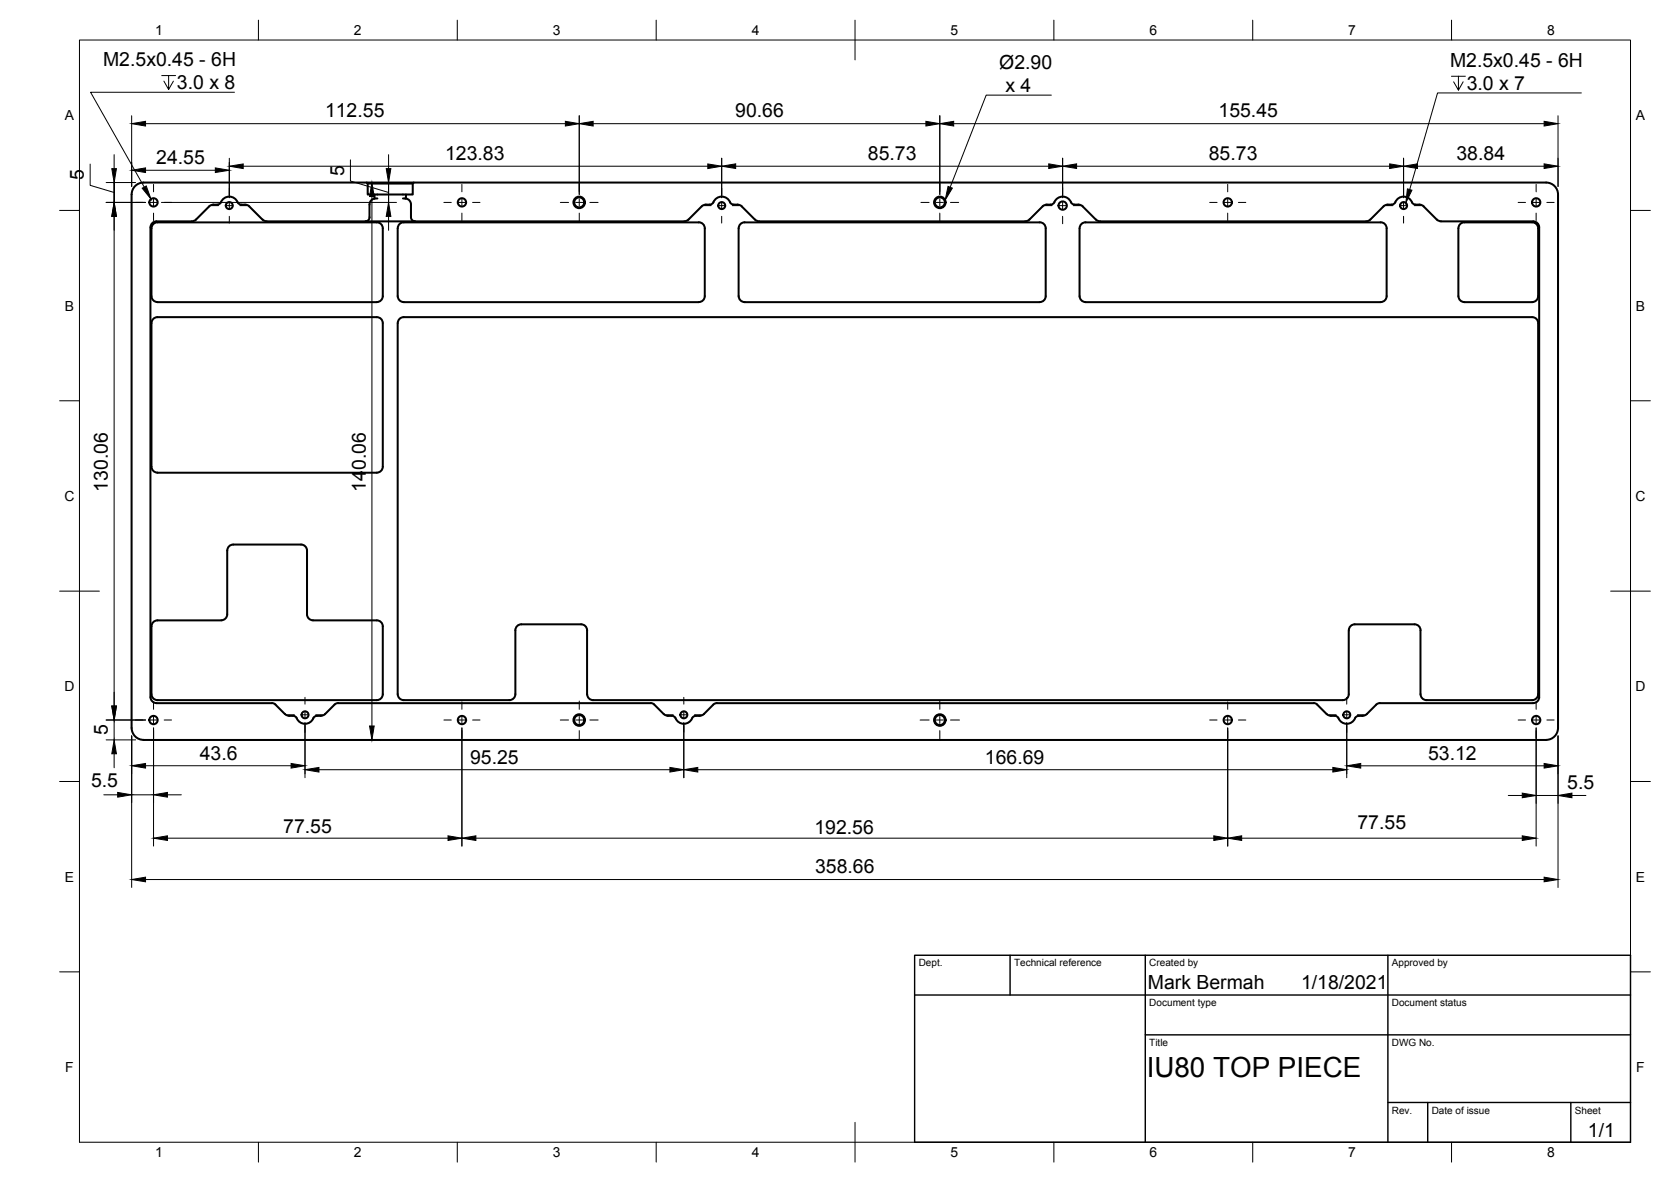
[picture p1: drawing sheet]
<svg xmlns="http://www.w3.org/2000/svg" width="420mm" height="297mm" viewBox="0 0 420 297" stroke-linecap="round" stroke-linejoin="round" font-family="sans-serif">
<!-- layer: Visible -->
<g fill="none" stroke="#000" stroke-width=".51">
<path d="M33.1 48.9v134.1M33.1 48.9a2.99 2.99 0 0 1 3-3h56.1l.3 .2v2.8h1.7v1M38.1 57.4v17a1.49 1.49 0 0 0 1.5 1.5h55.1a1.54 1.54 0 0 0 1.5-1.5v-17M38.1 57.4a1.49 1.49 0 0 1 1.5-1.5h55.1a1.45 1.45 0 0 1 1.5 1.5M92.2 45.9h11.8M92.5 46.1h11.3M94.2 48.9h7.9M94.2 49.9a1.53 1.53 0 0 0-1.3 1.5v3.2a1.01 1.01 0 0 1-1 1M94.9 49.9h-.7M100 57.4v17a1.49 1.49 0 0 0 1.5 1.5h74.2a1.54 1.54 0 0 0 1.5-1.5v-17M100 57.4a1.49 1.49 0 0 1 1.5-1.5h74.2a1.45 1.45 0 0 1 1.5 1.5M101.3 49.9h.8"/>
<path d="M102.1 49.9a1.49 1.49 0 0 1 1.2 1.5v3.2a1.01 1.01 0 0 0 1 1M177.5 51.4a1.71 1.71 0 0 0 1.7-.3 2.34 2.34 0 0 1 2.3-1.7 2.34 2.34 0 0 1 2.2 1.7 2.02 2.02 0 0 0 2 .3l.8 .5 3.3 3.3 1.1 .4h66.9l1-.4M177.5 51.4l-1.1 .5-3.5 3.5-.8 .2h-105l-1.1-.4-3.5-3.5-.9-.3a1.7 1.7 0 0 1-1.7-.3 2.34 2.34 0 0 0-2.3-1.7 2.34 2.34 0 0 0-2.2 1.7 2.02 2.02 0 0 1-2 .3l-.8 .5-3.3 3.3-.8 .4h-9.2a1.49 1.49 0 0 0-1.5 1.5v118.1a1.54 1.54 0 0 0 1.5 1.5h29.3l.7 .4 2.3 2.4 1.1 .4a1.7 1.7 0 0 1 1.8 .3l.1 .3M185.7 57.4v17M187.2 55.9h74.2a1.49 1.49 0 0 1 1.5 1.5M187.2 55.9a1.49 1.49 0 0 0-1.5 1.5M262.1 51.9l-3.3 3.3M262.2 51.9l1-.5a1.7 1.7 0 0 0 1.8-.3 2.34 2.34 0 0 1 2.2-1.7 2.34 2.34 0 0 1 2.2 1.7 2.02 2.02 0 0 0 2.1 .3l.7 .5 3.3 3.3M262.9 57.4v17a1.49 1.49 0 0 1-1.5 1.5h-74.2M271.4 57.4v17M271.5 57.4a1.49 1.49 0 0 1 1.5-1.5h74.2a1.45 1.45 0 0 1 1.5 1.5M275.6 55.2l1 .4h66.9"/>
<path d="M348.7 57.4v17a1.52 1.52 0 0 1-1.5 1.5h-74.2a1.49 1.49 0 0 1-1.5-1.5M349.9 51.4h-1.2l-.6 .3-3.5 3.5-1.1 .4M349.9 51.4l.8-.3a2.34 2.34 0 0 1 2.2-1.7 2.34 2.34 0 0 1 2.3 1.7 2.02 2.02 0 0 0 2 .3l.8 .5 3.3 3.3 .7 .4h23.5a1.49 1.49 0 0 1 1.5 1.5v118.1a1.49 1.49 0 0 1-1.5 1.5h-38.8l-.6 .4-2.7 2.5-.8 .3a1.7 1.7 0 0 0-1.7 .3l-.2 .3M366.7 57.4v17M368.2 55.9h17.1a1.49 1.49 0 0 1 1.5 1.5M368.2 55.9a1.49 1.49 0 0 0-1.5 1.5M386.8 57.4v17a1.49 1.49 0 0 1-1.5 1.5h-17.1M391.8 48.9v134a3 3 0 0 1-3.1 3.1l-352.6-.1a2.99 2.99 0 0 1-3-3M391.8 48.9a2.99 2.99 0 0 0-3-3h-284.8l-.2 .2v2.8h-1.7v1M185.7 74.4a1.49 1.49 0 0 0 1.5 1.5M366.7 74.4a1.49 1.49 0 0 0 1.5 1.5M39.6 118.8h55.1"/>
<path d="M39.6 118.8a1.52 1.52 0 0 1-1.5-1.5v-36.1a1.49 1.49 0 0 1 1.5-1.5h55.2a1.49 1.49 0 0 1 1.4 1.5v36.1a1.49 1.49 0 0 1-1.4 1.5M57.8 137.1l.8-.3h17.1a1.49 1.49 0 0 1 1.5 1.6v16a1.52 1.52 0 0 0 1.5 1.5h16.1a1.49 1.49 0 0 1 1.4 1.5v17.1a1.49 1.49 0 0 1-1.5 1.4h-55.1a1.52 1.52 0 0 1-1.5-1.4v-17.1a1.49 1.49 0 0 1 1.5-1.5h16a1.49 1.49 0 0 0 1.5-1.5v-16.1l.1-.4zM146.1 156.9h-15a1.49 1.49 0 0 0-1.5 1.5v16.1a1.49 1.49 0 0 1-1.5 1.4h-26.6a1.52 1.52 0 0 1-1.5-1.4v-93.3a1.49 1.49 0 0 1 1.5-1.5h283.8a1.49 1.49 0 0 1 1.5 1.5v93.3a1.49 1.49 0 0 1-1.5 1.4h-26.6a1.52 1.52 0 0 1-1.5-1.4v-16.1a1.49 1.49 0 0 0-1.5-1.5M146.1 156.9a1.49 1.49 0 0 1 1.5 1.5v16.1M355.7 156.9h-15.1a1.49 1.49 0 0 0-1.4 1.5l-.1 16.1a1.49 1.49 0 0 1-1.5 1.4h-188.5a1.49 1.49 0 0 1-1.5-1.4M168.9 179.9h-1.2l-.6-.3-2.8-2.7-.7-.2h-78.8l-.7 .4-2.6 2.5-.8 .3a1.7 1.7 0 0 0-1.8 .3l-.1 .3M168.9 179.9l.6 .2 .4 .4M179.4 177.1l-2.6 2.5-.9 .3a1.7 1.7 0 0 0-1.7 .3l-.2 .3M179.4 177.1l.9-.4h150l.7 .2 2.8 2.7 .8 .3h1.3l.7 .6M74.6 180.5a2.25 2.25 0 0 0 2.1 1.4 2.25 2.25 0 0 0 2.1-1.4M169.9 180.5a2.25 2.25 0 0 0 2 1.4 2.25 2.25 0 0 0 2.1-1.4M336.6 180.5a2.25 2.25 0 0 0 2 1.4 2.25 2.25 0 0 0 2.1-1.4"/>
<circle cx="38.6" cy="50.9" r="1.05"/>
<circle cx="57.6" cy="51.7" r=".88"/>
<circle cx="116.2" cy="50.9" r="1.05"/>
<circle cx="145.6" cy="50.9" r="1.45"/>
<circle cx="145.6" cy="50.9" r="1.26"/>
<circle cx="181.5" cy="51.7" r=".88"/>
<circle cx="236.3" cy="50.9" r="1.45"/>
<circle cx="236.3" cy="50.9" r="1.26"/>
<circle cx="267.2" cy="51.7" r="1.05"/>
<circle cx="308.7" cy="50.9" r="1.05"/>
<circle cx="352.9" cy="51.7" r=".88"/>
<circle cx="386.3" cy="50.9" r="1.05"/>
<circle cx="76.7" cy="179.6" r=".88"/>
<circle cx="171.9" cy="179.6" r=".88"/>
<circle cx="338.6" cy="179.6" r=".88"/>
<circle cx="38.6" cy="181" r="1.05"/>
<circle cx="116.2" cy="181" r="1.05"/>
<circle cx="145.6" cy="181" r="1.45"/>
<circle cx="145.6" cy="181" r="1.26"/>
<circle cx="236.3" cy="181" r="1.45"/>
<circle cx="236.3" cy="181" r="1.26"/>
<circle cx="308.7" cy="181" r="1.05"/>
<circle cx="386.3" cy="181" r="1.05"/>
</g>
<!-- layer: Border -->
<g fill="none" stroke="#000" stroke-width=".25">
<path d="M20 10.1h390v276.9h-390zM65 5.1v5M115 5.1v5M165 5.1v5M215 5.1v10M265 5.1v5M315 5.1v5M365 5.1v5M15 52.9h5M410 52.9h5M15 100.7h5M410 100.7h5"/>
<path d="M15 148.6h10M405 148.6h10M15 196.4h5M410 196.4h5M15 244.2h5M410 244.2h5M65 287v5M115 287v5M165 287v5M215 282.1v9.9M265 287v5M315 287v5"/>
<path d="M365 287v5"/>
</g>
<!-- layer: TitleBlock -->
<path d="M230 240.1h180v46.9h-180zM230 250h180M254 240.1v9.9M288 240.1v46.9M349 240.1v46.9M288 260.1h122M349 277.1h61M359 277.1v9.9M395 277.1v9.9" fill="none" stroke="#000" stroke-width=".36"/>
<!-- layer: Center Lines -->
<g fill="none" stroke="#000" stroke-width=".25">
<path d="M34.1 50.9h1.8M37.7 50.9h1.8M38.6 46.3v1.9M38.6 50v1.8M38.6 53.6v1.8M41.3 50.9h1.8M53.3 51.7h1.7M56.7 51.7h1.8M57.7 47.3v1.7M57.7 50.8v1.8M57.7 54.4v1.7M60.3 51.7h1.7"/>
<path d="M111.6 50.9h1.9M115.3 50.9h1.7M116.1 46.3v1.9M116.1 50v1.8M116.1 53.6v1.8M118.8 50.9h1.9M140.9 50.9h2.1M144.8 50.9h1.7M145.6 46.1v2.1M145.6 50v1.8M145.6 53.6v2M148.3 50.9h2.1"/>
<path d="M177.1 51.7h1.7M180.6 51.7h1.8M181.5 47.3v1.7M181.5 50.8v1.8M181.5 54.4v1.7M184.1 51.7h1.7M231.6 50.9h2M235.4 50.9h1.8M236.3 46.1v2.1M236.3 50v1.8M236.3 53.6v2M239 50.9h2"/>
<path d="M262.7 51.7h1.8M266.3 51.7h1.8M267.2 47.1v1.9M267.2 50.8v1.8M267.2 54.4v1.8M269.9 51.7h1.8M304.2 50.9h1.8M307.8 50.9h1.8M308.7 46.3v1.9M308.7 50v1.8M308.7 53.6v1.8M311.4 50.9h1.8"/>
<path d="M348.5 51.7h1.7M352 51.7h1.8M352.9 47.3v1.7M352.9 50.8v1.8M352.9 54.4v1.7M355.6 51.7h1.7M381.7 50.9h1.9M385.4 50.9h1.7M386.2 46.3v1.9M386.2 50v1.8M386.2 53.6v1.8M388.9 50.9h1.9"/>
<path d="M38.6 176.4v1.9M72.3 179.6h1.7M75.8 179.6h1.8M76.7 175.2v1.8M76.7 178.7v1.8M79.4 179.6h1.7M116.1 176.4v1.9M145.6 176.2v2.1M167.6 179.6h1.7M171 179.6h1.8M171.9 175.2v1.8M171.9 178.7v1.8"/>
<path d="M174.6 179.6h1.7M236.3 176v2.3M308.7 176.4v1.9M334.2 179.6h1.8M337.7 179.6h1.8M338.6 175.2v1.8M338.6 178.7v1.8M341.3 179.6h1.7M386.2 176.4v1.9M34.1 180.9h1.8M37.7 180.9h1.8M38.6 180.1v1.7"/>
<path d="M38.6 183.6v1.9M41.3 180.9h1.8M76.7 182.3v1.7M111.6 180.9h1.9M115.3 180.9h1.7M116.1 180.1v1.7M116.1 183.6v1.9M118.8 180.9h1.9M140.9 180.9h2.1M144.8 180.9h1.7M145.6 180.1v1.7M145.6 183.6v2.1"/>
<path d="M148.3 180.9h2.1M171.9 182.3v1.7M231.4 180.9h2.2M235.4 180.9h1.8M236.3 180.1v1.7M236.3 183.6v2.3M239 180.9h2.3M304.2 180.9h1.8M307.8 180.9h1.8M308.7 180.1v1.7M308.7 183.6v1.9M311.4 180.9h1.8"/>
<path d="M338.6 182.3v1.7M381.7 180.9h1.9M385.4 180.9h1.7M386.2 180.1v1.7M386.2 183.6v1.9M388.9 180.9h1.9"/>
</g>
<!-- layer: Dimensions -->
<g fill="none" stroke="#000" stroke-width=".25">
<path d="M28.7 38.9v3.5M33.1 29.1v17.8M36.6 31.1h105.6M57.7 39.8v9.9M97.7 38.9v3.5M145.6 29.1v19.8M149.1 31.1h83.7M181.5 39.8v9.9M236.3 29.1v19.8M239.8 31.1h148.5M267.2 39.8v9.9M352.9 39.8v9.9"/>
<path d="M391.8 29.1v17.8M22.7 41.2v5.4l6 1.8M26.7 45.9h7.4M26.7 50.9h9.9M28.7 45.9v5v-5M28.7 54.4v123M36.6 42.8h17.5M40.6 50.9h59.1M61.2 41.8h116.8M88.1 40.2v5.3l9.6 2.9M91.5 45.9h10.5M93.5 49.4v133"/>
<path d="M97.7 50.9v-5v5M97.7 54.4v3.5M185 41.8h78.7M270.7 41.8h78.7M356.4 41.8h31.9M26.1 199.7h3.5M26.7 185.9h7.4M26.7 180.9h9.9M28.7 180.9v5M28.7 189.4v3.5M33.1 184.9v38.1M33.1 199.7h5.5"/>
<path d="M36.6 192.4h36.6M38.1 185.9h57.4M38.6 182.9v29.7M42.1 199.7h3.5M76.7 181.6v13.8M80.2 193.4h88.2M116.1 182.9v29.7M171.9 181.6v13.8M175.5 193.4h159.6M308.7 182.9v29.7M338.6 181.6v13.8M342.1 192.5h46.2"/>
<path d="M379.2 199.9h3.6M386.2 182.9v29.7M386.2 199.9h5.6M391.8 184.9v38.1M395.2 199.9h3.6M42.1 210.6h70.5M119.7 210.6h185.5M312.2 210.6h70.6M36.6 221h351.7"/>
</g>
<g fill="#000" stroke="#000" stroke-width=".25">
<path d="M33.1 31.1l3.5-.6v1.2zM142.2 30.5l3.4 .6-3.4 .6zM145.6 31.1l3.5-.6v1.2zM232.8 30.5l3.5 .6-3.5 .6zM236.3 31.1l3.5-.6v1.2zM388.3 30.5l3.5 .6-3.5 .6zM28.7 50.9l.6 3.5h-1.2zM28.1 42.4h1.2l-.6 3.5zM33.1 42.8l3.5-.6v1.2zM54.1 42.2l3.6 .6-3.6 .6zM57.7 41.8l3.5-.6v1.2zM93.5 45.9l.6 3.5h-1.2z"/>
<path d="M97.7 50.9l.6 3.5h-1.2zM97.1 42.4h1.2l-.6 3.5zM178 41.2l3.5 .6-3.5 .6zM181.5 41.8l3.5-.6v1.1zM263.7 41.2l3.5 .6-3.5 .5zM267.2 41.8l3.5-.6v1.1zM349.4 41.2l3.5 .6-3.5 .5zM352.9 41.8l3.5-.6v1.1zM388.3 41.2l3.5 .6-3.5 .5zM28.1 177.4h1.2l-.6 3.5zM28.7 185.9l.6 3.5h-1.2zM29.6 199.1l3.5 .6-3.5 .6z"/>
<path d="M33.1 192.4l3.5-.5v1.1zM38.6 199.7l3.5-.6v1.2zM73.2 191.9l3.5 .5-3.5 .6zM76.7 193.4l3.5-.5v1.1zM92.9 182.4h1.2l-.6 3.5zM168.4 192.9l3.5 .5-3.5 .6zM171.9 193.4l3.6-.5v1.1zM335.1 192.9l3.5 .5-3.5 .6zM338.6 192.5l3.5-.6v1.1zM382.8 199.3l3.4 .6-3.4 .6zM388.3 191.9l3.5 .6-3.5 .5zM391.8 199.9l3.4-.6v1.2z"/>
<path d="M38.6 210.6l3.5-.6v1.2zM112.6 210l3.5 .6-3.5 .6zM116.1 210.6l3.6-.6v1.2zM305.2 210l3.5 .6-3.5 .6zM308.7 210.6l3.5-.6v1.2zM382.8 210l3.4 .6-3.4 .6zM33.1 221l3.5-.6v1.2zM388.3 220.4l3.5 .6-3.5 .6z"/>
</g>
<!-- layer: Annotations -->
<path d="M40.7 19h3.5M42.4 19v3.5l-1.2-2.1M365 19.2h3.4M366.7 19.2v3.5l-1.2-2.1M43.6 20.4l-1.2 2.1M58.9 23.2h-36.1l13.5 23.8M264.4 23.9h-16.4l-9.1 23.2M367.9 20.6l-1.2 2.1M397.6 23.4h-36.1l-7 24.2" fill="none" stroke="#000" stroke-width=".25"/>
<path d="M35.8 47.3l1-.6 1.2 3.3zM238.4 46.8l1.1 .5-1.9 3zM353.9 47.5l1.1 .3-1.5 3.2z" fill="#000" stroke="#000" stroke-width=".25"/>
<text font-size="7" x="288.3" y="270.6">IU80 TOP PIECE</text>
<g font-size="4.9">
<text x="25.9" y="16.6">M2.5x0.45 - 6H</text>
<text x="251.3" y="17.4">Ø2.90</text>
<text x="364.6" y="16.8">M2.5x0.45 - 6H</text>
<text x="44.5" y="22.5">3.0 x 8</text>
<text x="252.8" y="23.2">x 4</text>
<text x="368.8" y="22.7">3.0 x 7</text>
<text x="81.7" y="29.5">112.55</text>
<text x="184.9" y="29.5">90.66</text>
<text x="306.4" y="29.5">155.45</text>
<text x="39.3" y="41.2">24.55</text>
<text x="111.9" y="40.2">123.83</text>
<text x="218.2" y="40.2">85.73</text>
<text x="304" y="40.2">85.73</text>
<text x="366.2" y="40.2">38.84</text>
<text x="21.1" y="45.3" transform="rotate(-90 21.1 45.3)">5</text>
<text x="86.6" y="44.2" transform="rotate(-90 86.6 44.2)">5</text>
<text x="27.1" y="123.5" transform="rotate(-90 27.1 123.5)">130.06</text>
<text x="91.9" y="123.5" transform="rotate(-90 91.9 123.5)">140.06</text>
<text x="27.1" y="184.6" transform="rotate(-90 27.1 184.6)">5</text>
<text x="50.2" y="190.9">43.6</text>
<text x="118.2" y="191.9">95.25</text>
<text x="247.6" y="191.9">166.69</text>
<text x="359.1" y="190.9">53.12</text>
<text x="22.9" y="197.9">5.5</text>
<text x="394.1" y="198.2">5.5</text>
<text x="71.2" y="209.4">77.55</text>
<text x="204.8" y="209.7">192.56</text>
<text x="341.3" y="208.4">77.55</text>
<text x="205" y="219.5">358.66</text>
<text x="288.6" y="248.5">Mark Bermah</text>
<text x="327.1" y="248.6">1/18/2021</text>
<text x="399.3" y="285.8">1/1</text>
</g>
<g font-size="3.5">
<text x="39" y="8.8">1</text>
<text x="89" y="8.8">2</text>
<text x="139" y="8.8">3</text>
<text x="189" y="8.8">4</text>
<text x="239" y="8.8">5</text>
<text x="289" y="8.8">6</text>
<text x="339" y="8.8">7</text>
<text x="389" y="8.8">8</text>
<text x="16.3" y="30.2">A</text>
<text x="411.3" y="30.2">A</text>
<text x="16.3" y="78">B</text>
<text x="411.3" y="78">B</text>
<text x="16.2" y="125.9">C</text>
<text x="411.2" y="125.9">C</text>
<text x="16.2" y="173.7">D</text>
<text x="411.2" y="173.7">D</text>
<text x="16.3" y="221.6">E</text>
<text x="411.3" y="221.6">E</text>
<text x="16.4" y="269.4">F</text>
<text x="411.4" y="269.4">F</text>
<text x="39" y="290.8">1</text>
<text x="89" y="290.8">2</text>
<text x="139" y="290.8">3</text>
<text x="189" y="290.8">4</text>
<text x="239" y="290.8">5</text>
<text x="289" y="290.8">6</text>
<text x="339" y="290.8">7</text>
<text x="389" y="290.8">8</text>
</g>
<g font-size="2.5">
<text x="231" y="242.9">Dept.</text>
<text x="255" y="242.9">Technical reference</text>
<text x="289" y="242.9">Created by</text>
<text x="350" y="242.9">Approved by</text>
<text x="289" y="252.8">Document type</text>
<text x="350" y="252.8">Document status</text>
<text x="289" y="262.9">Title</text>
<text x="350" y="262.9">DWG No.</text>
<text x="350" y="279.9">Rev.</text>
<text x="360" y="279.9">Date of issue</text>
<text x="396" y="279.9">Sheet</text>
</g>
</svg>
